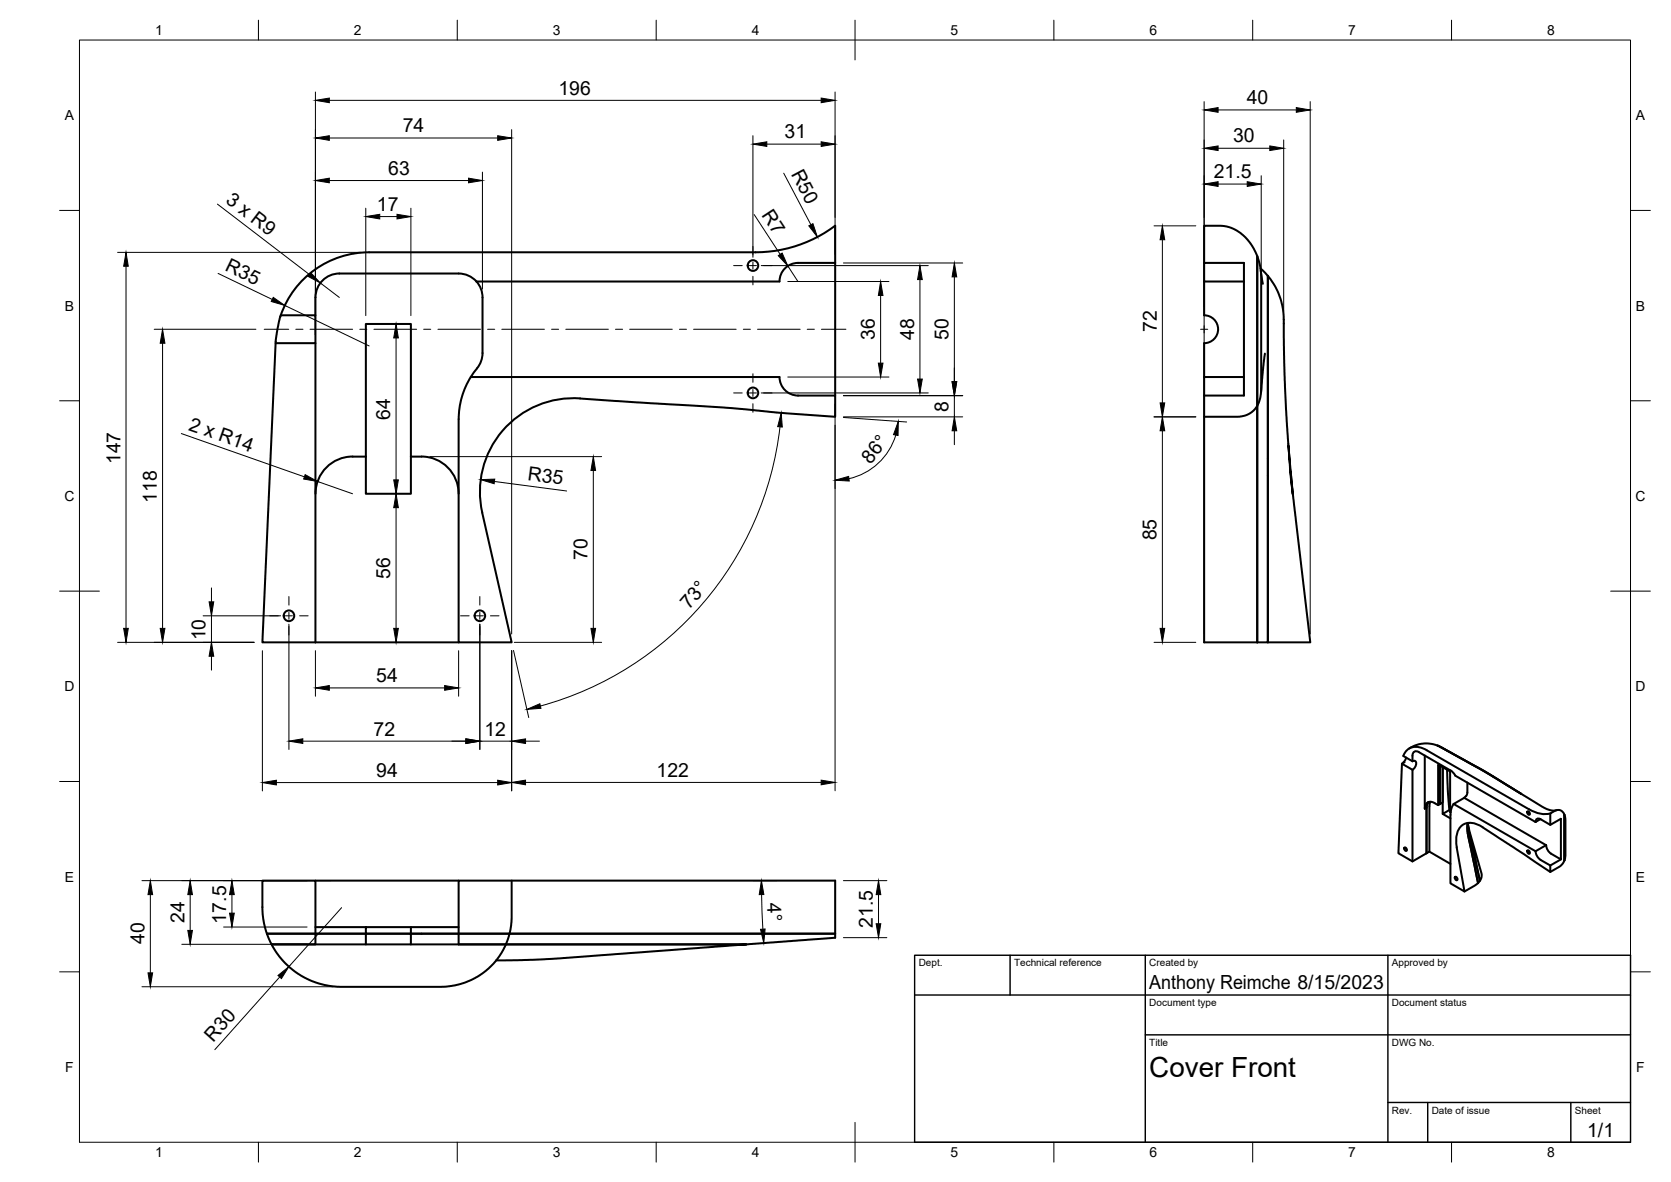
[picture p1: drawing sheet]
<svg xmlns="http://www.w3.org/2000/svg" width="420mm" height="297mm" viewBox="0 0 420 297" stroke-linecap="round" stroke-linejoin="round" font-family="sans-serif">
<!-- layer: Visible -->
<g fill="none" stroke="#000" stroke-width=".51">
<path d="M70.6 79.2a23.5 23.5 0 0 1 22.2-15.8h97.2a33.3 33.3 0 0 0 20-6.7v42.7M85.3 68.7h30M85.3 68.7a6 6 0 0 0-6 6v4.5M115.3 68.7l1.5 .2 1.3 .5 1.7 1.3M119.8 70.7l1 1.6 .5 1.8v14.6M210 66.1h-9.3a4.7 4.7 0 0 0-4.7 4.6h-76.2M302.8 66.1v-9.4l5.1 .1 1.7 .5 1.2 .6 1.6 1.1 1.4 1.4 1.4 2 .9 2v97M302.8 70.7v8.5a3.5 3.5 0 0 1 3.5 3.5 3.5 3.5 0 0 1-3.5 3.5v8.5M312.8 70.7h-10v-4.6h10v33.3h-10M316.9 67.5l1.9 1.8M317 68l.5 3.3M318.8 69.3v92.1h-2.7"/>
<path d="M318.8 69.3v92.1h10.7l-4.4-37.3M318.8 69.3a17.5 17.5 0 0 1 4 12l.3 15.7 .9 14.9M69.3 86.2h10v-7h-8.7l-1 4.6-.3 2.3-3.3 75.3h13.3M79.3 86.2v75.2M118.4 94.7h77.6a4.7 4.7 0 0 0 4.7 4.7h9.3v5.3l-13.8-1-14.2-1.3-36.1-2.3M118.4 94.7a20 20 0 0 0-3.1 10.6M120 92.6l-1.6 2.1M121.3 88.7l-.4 2.3-1 1.6M302.8 94.7v66.7h13.3M302.8 94.7h10M318.1 88.9l-1 9.7M88.6 114.8h3.4"/>
<path d="M88.7 114.7a9.3 9.3 0 0 0-9.4 9.4M92 114.8v-33.4h11.3v33.4M92 114.8v9.3h11.3v-9.3M103.3 114.8h2.7M106 114.7a9.3 9.3 0 0 1 9.3 9.4M145.9 100.1a23.5 23.5 0 0 0-24.7 28.7l7.5 32.6h-13.4v-56M302.8 104.7h8.6a5.9 5.9 0 0 0 5.7-6.3v-28.7a15.2 15.2 0 0 0-1-5.3v97M324 111.9l1.1 12.2-.6-4.6zM324.5 118.6l.6 5.8M79.3 161.4h36M352.5 191.9l-.9 22.5 3.6 2.1 3.5-2.1M352.5 191.9l2.7 1.5v23.1"/>
<path d="M352.9 191.6l-.4 .3M353.5 190.4l-.6 1.2M355.2 191.3l-2.3-1.3a3.4 3.4 0 0 1 5-1.9l26.6 15.3a7.1 7.1 0 0 0 5.3 1M355.2 189.9v1.4M355.2 189.9a.97 .97 0 0 1 .4-1 .97 .97 0 0 1 1.2 .1l8.2 4.8 .9 1.1M355.2 191.3l.3-.1a1.02 1.02 0 0 1 .2 1.7l-.5 .6M358.2 189.9l.1 13.3a1.51 1.51 0 0 1 .7-1.6 1.51 1.51 0 0 1 1.7 .2M361.5 187.4l10.7 5.8 10.3 6.3M361.5 187.4l4 2.1a207.4 207.4 0 0 1 17 10M361.5 187.4l-.2-.1a7.9 7.9 0 0 0-7 .8M363.9 193.4l.5 10.2M365.9 194.9l20.2 11.7"/>
<path d="M369 196.7l-.1 2.7-.2 .5-.5 .6M382.5 199.5l6.2 3.7 1.6 .5 1.1-.1M353.1 213l.5 .2 .1 .6-.5-.2zM359.2 201.5l-.4 .6-.1 .9v11.4M359.4 214l5.3 3.1M359.7 201.5l-.3 1.1v11.4l-.7 .4M360.7 201.8l.9 .5M362.8 204.5l1.9 1.2M364.6 203.7l-.2-.1-1.6 .9v-11.7v8.9l-.7 .4v-9.7v9.7l-.5 .2v-10.2l3 1.8v10.2h.1M365.5 202l20.6 11.9M365.5 202l-.4 .8-.4 1.5v17.7l3.5 2-1.9-11.1a5.3 5.3 0 0 1 1.9-5.8 5.3 5.3 0 0 1 5.2 1.2l16.4 10.8v-1.6l-2.8-1.7a2.77 2.77 0 0 1-.9-1.9M368.2 200.5l-2.7 1.5"/>
<path d="M368.2 200.5l20.5 11.9-2.6 1.5M369 206.8l.1 2.7 2.5 12.4M369.1 206.8l.3 2.6 2.7 12-.5 .5M369.1 206.8l.4 2 3 10.6a2.28 2.28 0 0 1-.4 2l-2.7-12zM369.1 206.8h.1M384 213.7l.5 .2 .1 .6-.4-.1zM384 203.9l.5 .2 .1 .6-.4-.1zM387.3 205.9l2.5 1.4 2.7-1.5v10.2l-2.5-1.5a2.72 2.72 0 0 1-1.2-2.1M387.3 205.9l-1.2 .7M387.3 205.9a.75 .75 0 0 0-.8-.1 .75 .75 0 0 0-.4 .8M392.5 216l-2.7 1.5M393.3 204.7l.3 1.3v9l-.3 1.2"/>
<path d="M393.3 204.7l-.6-.8-.7-.4-.9 .2-1.3 .7v2.9M393.3 216.2l-.9 1.4-2.6 1.5M393.3 204.7v11.5M66 221.3h13.3v16h-11a19.8 19.8 0 0 1-2.3-9.3zM67.1 234.6h24.9M79.3 233h12.7M79.3 221.3h36M92 237.3v-2.7h11.3v2.7M92 233h11.3v1.6h-11.3zM103.3 234.6h106.7zM103.3 233h12M128.7 221.3l-.1 10.4-.4 2.7-1 2.9h-11.9v-16h94.7v13.3"/>
<path d="M210 234.6v1.1l-22.3 1.6h-59.2a1.31 1.31 0 0 0-1.9 1.2 17.9 17.9 0 0 1-15.9 9.5l-26.5-.1a19.8 19.8 0 0 1-15.9-10.6h119.4l-48.9 3.7-14 .3M365.8 220.4l.5 .1 .1 .6-.4-.1zM371.6 221.9l-3.4 2.1"/>
<circle cx="189.3" cy="66.7" r="1.33"/>
<circle cx="189.3" cy="98.7" r="1.33"/>
<circle cx="72.7" cy="154.8" r="1.33"/>
<circle cx="120.7" cy="154.8" r="1.33"/>
</g>
<g fill="#000">
<circle cx="352.9" cy="191.6" r=".25"/>
<circle cx="369.1" cy="206.8" r=".25"/>
</g>
<!-- layer: BORDER -->
<g fill="none" stroke="#000" stroke-width=".25">
<path d="M20 10.1h390v276.9h-390zM65 5.1v5M115 5.1v5M165 5.1v5M215 5.1v10M265 5.1v5M315 5.1v5M365 5.1v5M15 52.9h5M410 52.9h5M15 100.7h5M410 100.7h5"/>
<path d="M15 148.6h10M405 148.6h10M15 196.4h5M410 196.4h5M15 244.2h5M410 244.2h5M65 287v5M115 287v5M165 287v5M215 282.1v9.9M265 287v5M315 287v5"/>
<path d="M365 287v5"/>
</g>
<!-- layer: TITLEBLOCK -->
<path d="M230 240.1h180v46.9h-180zM230 250h180M254 240.1v9.9M288 240.1v46.9M349 240.1v46.9M288 260.1h122M349 277.1h61M359 277.1v9.9M395 277.1v9.9" fill="none" stroke="#000" stroke-width=".36"/>
<!-- layer: Smart Centers -->
<g fill="none" stroke="#000" stroke-width=".25">
<path d="M184.5 66.7h2.1M188.4 66.7h1.8M189.3 61.9v2.2M189.3 65.9v1.8M189.3 69.4v2.2M192 66.7h2.1M66.4 82.7h6.2M74.4 82.7h1.8M78 82.7h10.7M90.5 82.7h1.7M94 82.7h10.8M106.5 82.7h1.8"/>
<path d="M110.1 82.7h10.7M122.6 82.7h1.8M126.2 82.7h10.7M138.7 82.7h1.8M142.3 82.7h10.7M154.7 82.7h1.8M158.3 82.7h10.7M170.8 82.7h1.8M174.4 82.7h10.7M184.5 98.7h2.1M186.9 82.7h1.8M188.4 98.7h1.8"/>
<path d="M189.3 93.9v2.2M189.3 97.9v1.7M190.5 82.7h10.7M192 98.7h2.1M203 82.7h1.8M206.5 82.7h6.2M301.9 82.7h1.8M302.8 81.9v1.8M189.3 101.4v2.2M67.8 154.8h2.2M71.8 154.8h1.7M72.6 149.9v2.2"/>
<path d="M72.6 153.9v1.7M72.6 157.4v2.2M75.3 154.8h2.2M115.8 154.8h2.2M119.8 154.8h1.7M120.6 149.9v2.2M120.6 153.9v1.7M120.6 157.4v2.2M123.3 154.8h2.2"/>
</g>
<!-- layer: FD_Dimensions -->
<g fill="none" stroke="#000" stroke-width=".25">
<path d="M79.3 23.1v61M82.8 34.7h42.3M82.8 25.2h123.7M128.7 32.6v126.7M189.3 34.1v30.6M192.8 36.2h13.7M210 23.1v40.9M302.8 25.5v133.8M306.3 27.6h19.6M306.3 37.3h13M322.8 35.2v43M329.4 25.5v133.8"/>
<path d="M54.7 51.3l23.1 17.7M82.8 45.4h35M92 52.3v27M95.5 54.4h4.3M103.3 52.3v27M121.3 43.3v29.4M189.6 53.9l6.6 10M197.1 43.5l6.8 13M290.2 56.8h10.5M306.3 46.3h7.3M317.1 44.2v23.5M29.6 63.4h61.1"/>
<path d="M31.7 66.9v91M54.8 68.7l13.7 6.6M71.6 76.8l21.2 10.1M80.5 71.1l4.8 3.6M191.4 66.7h42M198.1 70.7h25.4M198.1 66.9l2.5 3.8M212.1 66.1h30M221.4 74.3v17M231.3 70.3v25M240 69.6v26.3M292.3 60.2v41"/>
<path d="M38.8 82.7h25.5M40.9 86.3v71.6M99.6 84.9v35.7M191.4 98.7h42M198.1 94.7h25.4M212.1 99.4h30M240 99.4v5.4M45.6 109l30.9 10.8M108.1 114.8h43.2M149.2 118.2v39.7M194.3 103.6l1.1 .1M196.1 107.3a82.5 82.5 0 0 1-60.2 70.1"/>
<path d="M210 101.5v97.2M212.1 104.8h30M212.1 104.9l15.9 1.2M225.2 109.3a15.9 15.9 0 0 1-11.7 11M240 108.3v3.4M290.2 104.8h10.5M292.3 108.3v49.6M79.8 121l8.8 3.1M99.6 127.6v30.3M124.3 121l18.2 2.4M51.1 154.8h19.4M53.2 147.8v3.4"/>
<path d="M53.2 154.8v6.6M72.6 156.9v31.4M120.6 156.9v31.4M29.6 161.4h34.3M53.2 164.9v3.5M66 163.5v35.3M79.3 163.5v11.5M82.8 172.9h29M115.3 163.5v11.5M128.7 163.5v35.3M129.1 163.5l3.8 16.8M129.3 161.4h22"/>
<path d="M290.2 161.4h10.5M69.5 196.7h55.6M76.1 186.3h41M120.6 186.3h8.1M132.1 186.3h3.5M132.1 196.6h74.4M35.7 221.3h47.5M37.8 224.8v19.7M45.7 237.3h31.5M47.8 224.8v9M56.2 233h21M58.3 224.8v4.7"/>
<path d="M85.9 228.1l-13.3 14.8M189.4 221.3h6M191.5 224.8l.3 8.7M212.1 221.3h10.9M212.1 235.6h10.9M220.9 224.8v7.3M35.7 248h48.1M70.3 245.5l-16.3 18.3"/>
</g>
<g fill="#000" stroke="#000" stroke-width=".25">
<path d="M79.3 34.7l3.5-.6v1.2zM79.3 25.2l3.5-.6v1.2zM125.1 34.1l3.6 .6-3.6 .6zM189.3 36.2l3.5-.6v1.2zM206.5 35.6l3.5 .6-3.5 .6zM206.5 24.6l3.5 .6-3.5 .6zM302.8 27.6l3.5-.6v1.2zM302.8 37.3l3.5-.6v1.1zM319.3 36.7l3.5 .6-3.5 .5zM325.9 27l3.5 .6-3.5 .6zM79.3 45.4l3.5-.6v1.1zM92 54.4l3.5-.5v1.1z"/>
<path d="M99.8 53.9l3.5 .5-3.5 .6zM117.8 44.8l3.5 .6-3.5 .5zM203.4 56.8l1-.6 1.1 3.4zM302.8 46.3l3.5-.6v1.1zM313.6 45.7l3.5 .6-3.5 .5zM31.7 63.4l.6 3.5h-1.2zM68.7 74.7l2.9 2.1-3.4-1zM78.1 68.5l2.4 2.6-3.1-1.7zM195.7 64.2l1-.6 1.4 3.3zM221.4 70.7l.6 3.6h-1.1zM231.3 66.7l.6 3.6h-1.2zM240 66.1l.6 3.5h-1.2z"/>
<path d="M292.3 56.8l.6 3.4h-1.2zM40.9 82.7l.6 3.6h-1.2zM99.6 81.4l.6 3.5h-1.2zM220.9 91.3h1.1l-.6 3.4zM230.7 95.3h1.2l-.6 3.4zM239.4 95.9h1.2l-.6 3.5zM76.7 119.3l3.1 1.7-3.5-.6zM149.2 114.8l.6 3.4h-1.2zM196.4 103.8l.3 3.5-1.2-.1zM225.9 105.9l-.1 3.5-1.1-.2zM240 104.8l.6 3.5h-1.2zM292.3 104.8l.6 3.5h-1.2z"/>
<path d="M291.7 101.2h1.2l-.6 3.6zM99 120.6h1.2l-.6 3.5zM99.6 124.1l.6 3.5h-1.2zM120.8 120.5l3.6-.1-.2 1.2zM210 120.7l3.4-1 .1 1.2zM31.1 157.9h1.2l-.6 3.5zM40.3 157.9h1.2l-.6 3.5zM52.6 151.2h1.1l-.5 3.6zM99 157.9h1.2l-.6 3.5zM148.6 157.9h1.2l-.6 3.5zM291.7 157.9h1.2l-.6 3.5zM53.2 161.4l.5 3.5h-1.1z"/>
<path d="M79.3 172.9l3.5-.6v1.2zM111.8 172.3l3.5 .6-3.5 .6zM132.5 178.3l3.2-1.4 .3 1.1zM66 196.7l3.5-.6v1.2zM72.6 186.3l3.5-.6v1.1zM117.1 185.7l3.5 .6-3.5 .5zM125.1 196.1l3.6 .6-3.6 .6zM128.7 196.6l3.4-.5v1.1zM128.7 186.3l3.4-.6v1.1zM206.5 196.1l3.5 .5-3.5 .6zM37.8 221.3l.6 3.5h-1.2zM47.8 221.3l.6 3.5h-1.2z"/>
<path d="M47.2 233.8h1.2l-.6 3.5zM57.7 229.5h1.2l-.6 3.5zM58.3 221.3l.6 3.5h-1.2zM191.5 221.3l.6 3.5h-1.2zM191.2 233.5h1.2l-.4 3.5zM220.3 232.1h1.2l-.6 3.5zM220.9 221.3l.6 3.5h-1.2zM37.2 244.5h1.2l-.6 3.5zM69.9 245.1l2.7-2.2-1.8 3z"/>
</g>
<text font-size="7" x="289" y="270.6">Cover Front</text>
<g font-size="4.9">
<text x="140.4" y="23.8">196</text>
<text x="313.5" y="26.2">40</text>
<text x="101.3" y="33.3">74</text>
<text x="197.3" y="34.7">31</text>
<text x="310.1" y="35.8">30</text>
<text x="97.6" y="43.9">63</text>
<text x="198.8" y="43.7" transform="rotate(62 198.8 43.7)">R50</text>
<text x="305.2" y="44.8">21.5</text>
<text x="56.5" y="50.8" transform="rotate(37 56.5 50.8)">3 x R9</text>
<text x="94.8" y="53">17</text>
<text x="191.4" y="54" transform="rotate(57 191.4 54)">R7</text>
<text x="56.4" y="67.8" transform="rotate(26 56.4 67.8)">R35</text>
<text x="290.9" y="83.5" transform="rotate(-90 290.9 83.5)">72</text>
<text x="220" y="85.5" transform="rotate(-90 220 85.5)">36</text>
<text x="229.8" y="85.4" transform="rotate(-90 229.8 85.4)">48</text>
<text x="238.5" y="85.5" transform="rotate(-90 238.5 85.5)">50</text>
<text x="98.1" y="105.4" transform="rotate(-90 98.1 105.4)">64</text>
<text x="238.5" y="103.4" transform="rotate(-90 238.5 103.4)">8</text>
<text x="47.2" y="108" transform="rotate(19 47.2 108)">2 x R14</text>
<text x="30.3" y="116.7" transform="rotate(-90 30.3 116.7)">147</text>
<text x="218.8" y="116.7" transform="rotate(-51 218.8 116.7)">86°</text>
<text x="132.6" y="120.6" transform="rotate(8 132.6 120.6)">R35</text>
<text x="39.4" y="126.3" transform="rotate(-90 39.4 126.3)">118</text>
<text x="290.8" y="135.8" transform="rotate(-90 290.8 135.8)">85</text>
<text x="147.7" y="140.8" transform="rotate(-90 147.7 140.8)">70</text>
<text x="98.1" y="145.5" transform="rotate(-90 98.1 145.5)">56</text>
<text x="173.3" y="153.4" transform="rotate(-49 173.3 153.4)">73°</text>
<text x="51.7" y="161" transform="rotate(-90 51.7 161)">10</text>
<text x="94.6" y="171.4">54</text>
<text x="93.9" y="184.9">72</text>
<text x="121.8" y="184.9">12</text>
<text x="94.6" y="195.2">94</text>
<text x="165.1" y="195.2">122</text>
<text x="192.9" y="227" transform="rotate(88 192.9 227)">4°</text>
<text x="46.4" y="232" transform="rotate(-90 46.4 232)">24</text>
<text x="56.9" y="232.1" transform="rotate(-90 56.9 232.1)">17.5</text>
<text x="219.4" y="233.2" transform="rotate(-90 219.4 233.2)">21.5</text>
<text x="36.3" y="237.3" transform="rotate(-90 36.3 237.3)">40</text>
<text x="289" y="248.5">Anthony Reimche 8/15/2023</text>
<text x="53.6" y="262.1" transform="rotate(-48 53.6 262.1)">R30</text>
<text x="399.1" y="285.7">1/1</text>
</g>
<g font-size="3.5">
<text x="39" y="8.8">1</text>
<text x="89" y="8.8">2</text>
<text x="139" y="8.8">3</text>
<text x="189" y="8.8">4</text>
<text x="239" y="8.8">5</text>
<text x="289" y="8.8">6</text>
<text x="339" y="8.8">7</text>
<text x="389" y="8.8">8</text>
<text x="16.3" y="30.2">A</text>
<text x="411.3" y="30.2">A</text>
<text x="16.3" y="78">B</text>
<text x="411.3" y="78">B</text>
<text x="16.2" y="125.9">C</text>
<text x="411.2" y="125.9">C</text>
<text x="16.2" y="173.7">D</text>
<text x="411.2" y="173.7">D</text>
<text x="16.3" y="221.6">E</text>
<text x="411.3" y="221.6">E</text>
<text x="16.4" y="269.4">F</text>
<text x="411.4" y="269.4">F</text>
<text x="39" y="290.8">1</text>
<text x="89" y="290.8">2</text>
<text x="139" y="290.8">3</text>
<text x="189" y="290.8">4</text>
<text x="239" y="290.8">5</text>
<text x="289" y="290.8">6</text>
<text x="339" y="290.8">7</text>
<text x="389" y="290.8">8</text>
</g>
<g font-size="2.5">
<text x="231" y="242.9">Dept.</text>
<text x="255" y="242.9">Technical reference</text>
<text x="289" y="242.9">Created by</text>
<text x="350" y="242.9">Approved by</text>
<text x="289" y="252.8">Document type</text>
<text x="350" y="252.8">Document status</text>
<text x="289" y="262.9">Title</text>
<text x="350" y="262.9">DWG No.</text>
<text x="350" y="279.9">Rev.</text>
<text x="360" y="279.9">Date of issue</text>
<text x="396" y="279.9">Sheet</text>
</g>
</svg>
